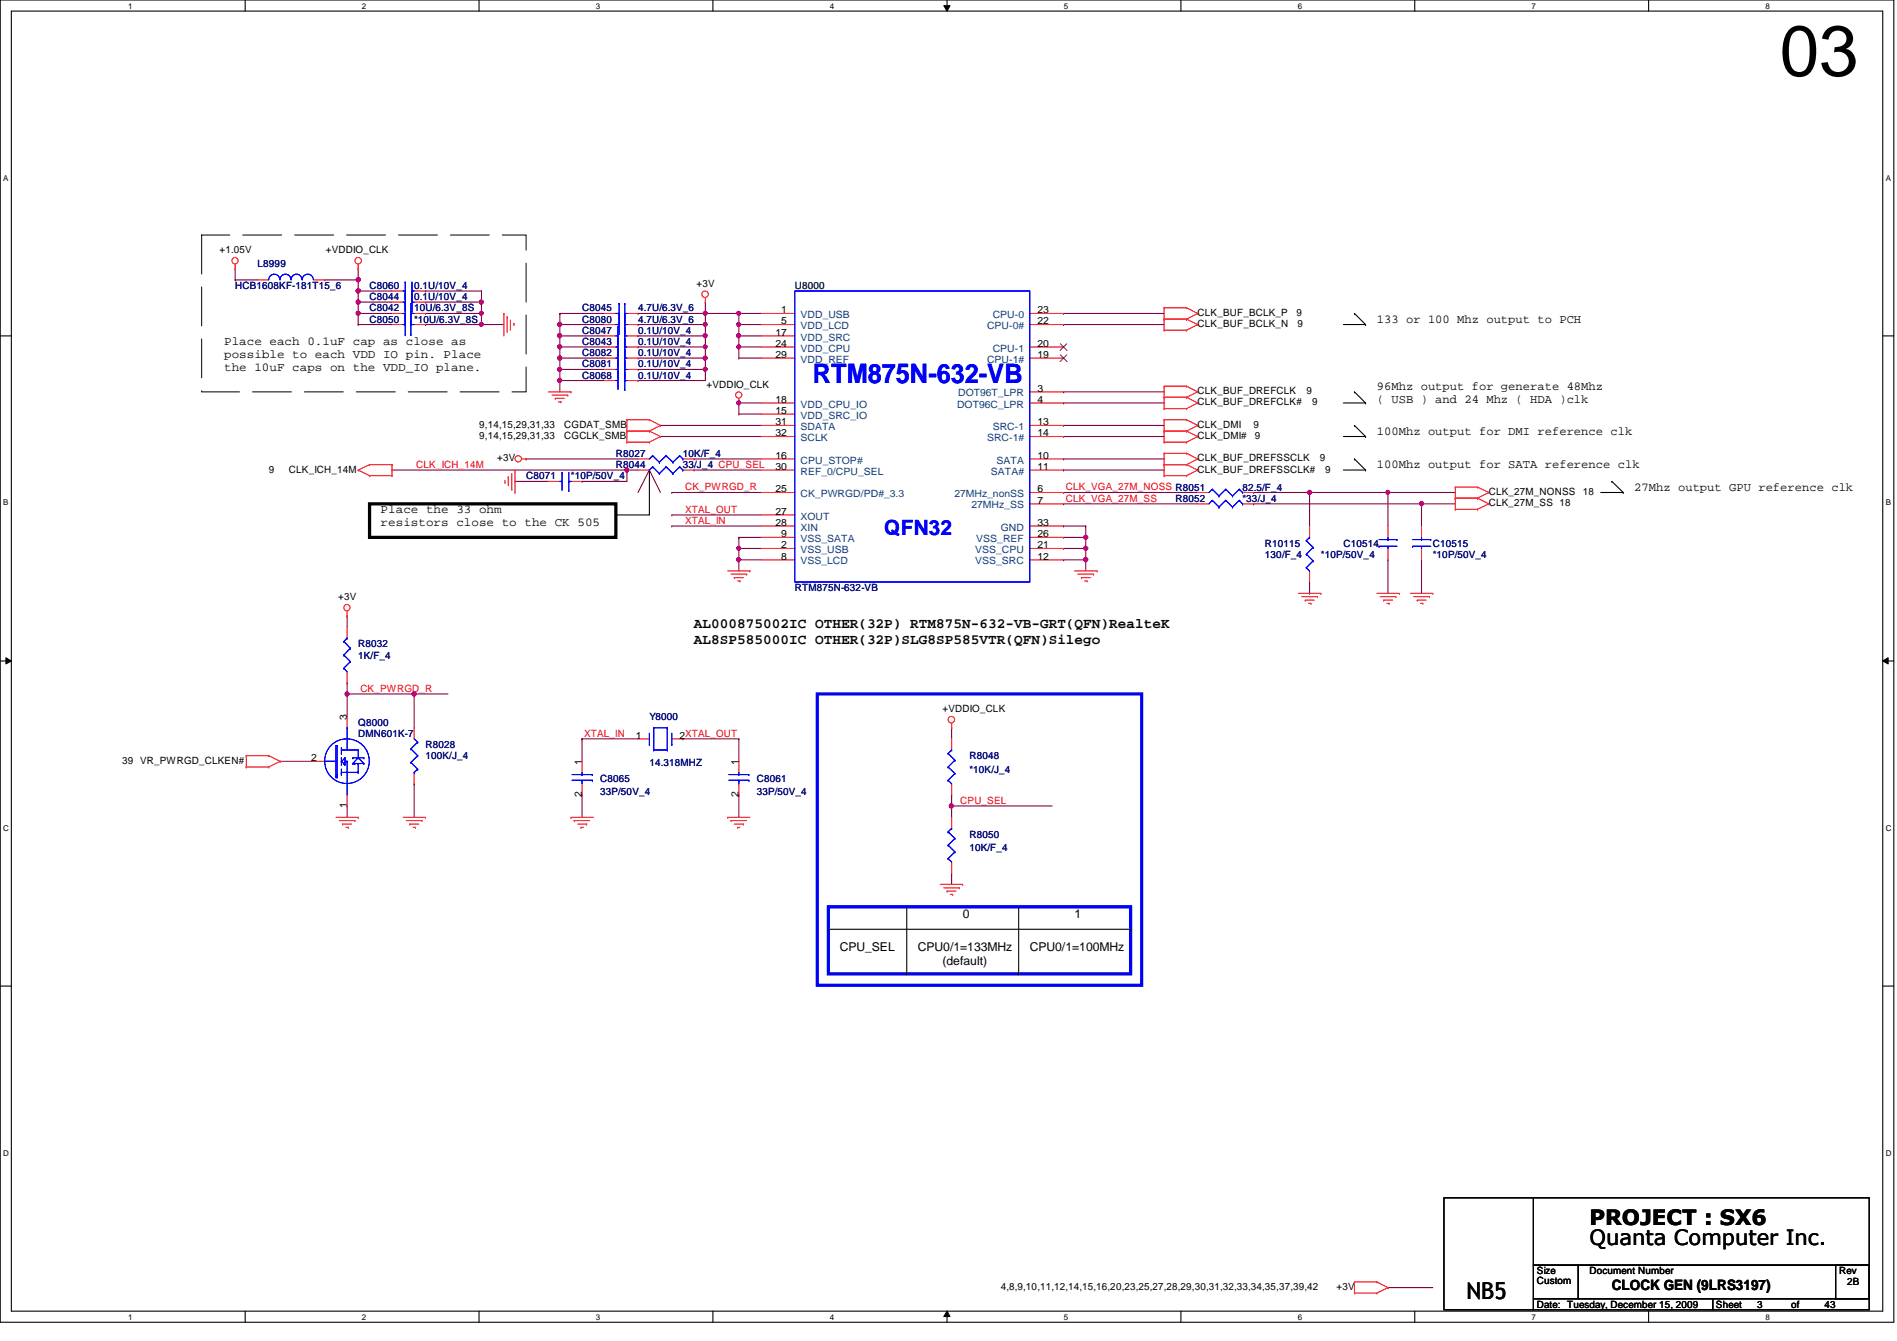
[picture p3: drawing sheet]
<svg xmlns="http://www.w3.org/2000/svg" width="297mm" height="210mm" viewBox="0 0 297 210" stroke-linecap="round" stroke-linejoin="round" font-family="sans-serif">
<path d="M0 0h296.5v207h-296.5zM1.8 1.7h293v203.5h-293z" fill="none" stroke="#000" stroke-width=".17"/>
<g fill="#fff">
<path d="M20.1 .2h.6v1.4h-.6z"/>
<path d="M20.1 205.4h.6v1.4h-.6z"/>
</g>
<path d="M38.4 0v1.7M38.4 205.2v1.8" fill="none" stroke="#000" stroke-width=".17"/>
<g fill="#fff">
<path d="M56.7 .2h.7v1.4h-.7z"/>
<path d="M56.7 205.4h.7v1.4h-.7z"/>
</g>
<path d="M75 0v1.7M75 205.2v1.8" fill="none" stroke="#000" stroke-width=".17"/>
<g fill="#fff">
<path d="M93.3 .2h.7v1.4h-.7z"/>
<path d="M93.3 205.4h.7v1.4h-.7z"/>
</g>
<path d="M111.6 0v1.7M111.6 205.2v1.8" fill="none" stroke="#000" stroke-width=".17"/>
<g fill="#fff">
<path d="M129.9 .2h.7v1.4h-.7z"/>
<path d="M129.9 205.4h.7v1.4h-.7z"/>
</g>
<path d="M148.3 0v1.7M148.3 205.2v1.8" fill="none" stroke="#000" stroke-width=".17"/>
<path d="M147.8 .9h1l-.5 .8zM148.3 205.2l.5 .9h-1z" fill="#000"/>
<path d="M147.8 .9h1l-.5 .8zM148.3 205.2l.5 .9h-1z" fill="none" stroke="#000" stroke-width=".16"/>
<g fill="#fff">
<path d="M166.6 .2h.7v1.4h-.7z"/>
<path d="M166.6 205.4h.7v1.4h-.7z"/>
</g>
<path d="M184.9 0v1.7M184.9 205.2v1.8" fill="none" stroke="#000" stroke-width=".17"/>
<g fill="#fff">
<path d="M203.2 .2h.7v1.4h-.7z"/>
<path d="M203.2 205.4h.7v1.4h-.7z"/>
</g>
<path d="M221.5 0v1.7M221.5 205.2v1.8" fill="none" stroke="#000" stroke-width=".17"/>
<g fill="#fff">
<path d="M239.8 .2h.7v1.4h-.7z"/>
<path d="M239.8 205.4h.7v1.4h-.7z"/>
</g>
<path d="M258.1 0v1.7M258.1 205.2v1.8" fill="none" stroke="#000" stroke-width=".17"/>
<g fill="#fff">
<path d="M276.4 .2h.7v1.4h-.7z"/>
<path d="M276.4 205.4h.7v1.4h-.7z"/>
<path d="M.5 27.1h.8v1.4h-.8z"/>
<path d="M295.3 27.1h.8v1.4h-.8z"/>
<path d="M.5 78h.8v1.4h-.8z"/>
<path d="M295.3 78h.8v1.4h-.8z"/>
</g>
<path d="M0 52.6h1.8M294.8 52.6h1.7" fill="none" stroke="#000" stroke-width=".17"/>
<g fill="#fff">
<path d="M.5 128.9h.9v1.4h-.9z"/>
<path d="M295.3 128.9h.9v1.4h-.9z"/>
</g>
<path d="M0 103.5h1.8M294.8 103.5h1.7" fill="none" stroke="#000" stroke-width=".17"/>
<path d="M.9 103l.9 .5-.9 .4zM294.8 103.5l.9-.5v.9z" fill="#000"/>
<path d="M.9 103l.9 .5-.9 .4zM294.8 103.5l.9-.5v.9z" fill="none" stroke="#000" stroke-width=".16"/>
<g fill="#fff">
<path d="M.5 179.7h.9v1.4h-.9z"/>
<path d="M295.3 179.7h.9v1.4h-.9z"/>
</g>
<path d="M0 154.3h1.8M294.8 154.3h1.7" fill="none" stroke="#000" stroke-width=".17"/>
<path d="M43.9 119.2h.1M43.9 119.2h5.2M64.9 108.6h.1M64.9 108.6v5.3M64.9 122.7h.1M64.9 122.7v5.2" fill="none" stroke="#800040" stroke-width=".17"/>
<circle cx="64.8" cy="108.6" r=".34" fill="#f0f"/>
<circle cx="64.8" cy="108.6" r=".34" fill="none" stroke="#f0f" stroke-width=".17"/>
<g fill="none" stroke="#800040" stroke-width=".17">
<path d="M80.6 75.4h.1M80.6 75.4h5.3M82.4 71.8h.1M82.4 71.8h17.5M98.2 73.6h.1M98.2 73.6h1.7M217.3 77.1h.1M217.3 77.1h10.6M222.6 78.9h.1M222.6 78.9h5.3M54.4 96.4h.1M54.4 96.4v1.7"/>
<path d="M54.4 108.6h.1M54.4 108.6v3.5M91.1 115.7h.1M91.1 115.7h8.8M115.7 115.7h.1M115.7 115.7v3.5M54.4 126.2h.1M54.4 126.2v1.7M115.7 124.4h.1M115.7 124.4v3.5"/>
</g>
<circle cx="98.1" cy="73.6" r=".33" fill="#f0f"/>
<circle cx="98.1" cy="73.6" r=".33" fill="none" stroke="#f0f" stroke-width=".17"/>
<path d="M115.7 50.8h.1M115.7 50.8v1.8M61.4 73.6h.1M61.4 73.6h36.8M91.1 75.4h.1M98.2 73.6h.1M98.2 73.6v1.8h-7.1" fill="none" stroke="#800040" stroke-width=".17"/>
<circle cx="115.7" cy="50.8" r=".32" fill="#f0f"/>
<circle cx="115.7" cy="50.8" r=".32" fill="none" stroke="#f0f" stroke-width=".17"/>
<path d="M99.9 52.6h.1M99.9 52.6h10.5" fill="none" stroke="#800040" stroke-width=".17"/>
<circle cx="110.4" cy="52.5" r=".33" fill="#f0f"/>
<circle cx="110.4" cy="52.5" r=".33" fill="none" stroke="#f0f" stroke-width=".17"/>
<path d="M87.7 49.1h.1M87.7 59.6h.1M87.7 59.6h7M87.7 49.1h7M99.9 59.6h.1M99.9 57.8h.1M99.9 59.6h10.5M99.9 57.8h10.5M110.4 49.1h.1M110.4 49.1v1.7" fill="none" stroke="#800040" stroke-width=".17"/>
<circle cx="87.6" cy="59.5" r=".33" fill="#f0f"/>
<circle cx="87.6" cy="59.5" r=".33" fill="none" stroke="#f0f" stroke-width=".17"/>
<path d="M87.7 50.8h.1M87.7 56h.1M87.7 50.8v1.8M87.7 56v1.8" fill="none" stroke="#800040" stroke-width=".17"/>
<circle cx="87.6" cy="56" r=".34" fill="#f0f"/>
<circle cx="87.6" cy="56" r=".34" fill="none" stroke="#f0f" stroke-width=".17"/>
<path d="M36.8 42h.1M36.8 43.8h.1M36.8 42v1.8M36.8 43.8h3.5M50.8 43.8h.1M50.8 43.8h5.3M87.7 54.3h.1M87.7 54.3h7M91.1 124.4h.1M91.1 124.4v3.5" fill="none" stroke="#800040" stroke-width=".17"/>
<circle cx="56.1" cy="43.8" r=".34" fill="#f0f"/>
<circle cx="56.1" cy="43.8" r=".34" fill="none" stroke="#f0f" stroke-width=".17"/>
<path d="M56.1 45.6h.1M56.1 45.6h5.3M75.4 45.6h.1M75.4 45.6v1.7" fill="none" stroke="#800040" stroke-width=".17"/>
<circle cx="56.1" cy="45.5" r=".33" fill="#f0f"/>
<circle cx="56.1" cy="45.5" r=".33" fill="none" stroke="#f0f" stroke-width=".17"/>
<path d="M75.4 49.1h.1M75.4 49.1v1.7" fill="none" stroke="#800040" stroke-width=".17"/>
<circle cx="75.4" cy="49" r=".32" fill="#f0f"/>
<circle cx="75.4" cy="49" r=".32" fill="none" stroke="#f0f" stroke-width=".17"/>
<path d="M56.1 47.3h.1M56.1 47.3v1.8" fill="none" stroke="#800040" stroke-width=".17"/>
<circle cx="56.1" cy="47.3" r=".34" fill="#f0f"/>
<circle cx="56.1" cy="47.3" r=".34" fill="none" stroke="#f0f" stroke-width=".17"/>
<path d="M101.7 73.6h.1M101.7 73.6l-1.8 3.5M101.7 73.6l1.7 3.5M149 113.9h.1M149 113.9v1.8M149 124.4h.1M149 136.7h.1M149 126.2h.1M149 124.4v1.8M149 136.7v1.7M149 126.2h15.8" fill="none" stroke="#800040" stroke-width=".17"/>
<circle cx="149" cy="126.1" r=".34" fill="#f0f"/>
<circle cx="149" cy="126.1" r=".34" fill="none" stroke="#f0f" stroke-width=".17"/>
<path d="M217.3 77.1h.1M217.3 77.1v5.2M217.3 201.5h.1M217.3 201.5h7.1" fill="none" stroke="#800040" stroke-width=".17"/>
<circle cx="217.3" cy="77.1" r=".32" fill="#f0f"/>
<circle cx="217.3" cy="77.1" r=".32" fill="none" stroke="#f0f" stroke-width=".17"/>
<path d="M205.1 77.1h.1M205.1 77.1h12.2M222.6 78.9h.1M222.6 78.9v3.4" fill="none" stroke="#800040" stroke-width=".17"/>
<circle cx="222.6" cy="78.8" r=".34" fill="#f0f"/>
<circle cx="222.6" cy="78.8" r=".34" fill="none" stroke="#f0f" stroke-width=".17"/>
<path d="M196.3 78.9h.1M196.3 78.9h26.3M205.1 77.1h.1M205.1 77.1v5.2M217.3 87.6h.1M217.3 87.6v5.3M222.6 87.6h.1M222.6 87.6v5.3" fill="none" stroke="#800040" stroke-width=".17"/>
<circle cx="205.1" cy="77.1" r=".33" fill="#f0f"/>
<circle cx="205.1" cy="77.1" r=".33" fill="none" stroke="#f0f" stroke-width=".17"/>
<g fill="none" stroke="#800040" stroke-width=".17">
<path d="M66.6 49.1h.1M66.6 49.1h8.8M103.4 68.3h.1M103.4 68.3h15.8M108.7 71.8h.1M108.7 71.8h10.5M115.7 63.1h.1M115.7 64.8h.1M115.7 63.1h3.5M115.7 64.8h3.5M166.5 71.8h.1M166.5 78.9h.1"/>
<path d="M166.5 66.6h.1M166.5 71.8h15.8M166.5 78.9h21M166.5 66.6h15.8M196.3 77.1h.1M196.3 77.1h8.8M115.7 87.6h.1M115.7 87.6h3.5M115.7 87.6v1.8M166.5 84.1h.1M166.5 84.1h3.5M205.1 92.9h.1"/>
<path d="M205.1 91.1v1.8"/>
</g>
<circle cx="115.7" cy="87.6" r=".33" fill="#f0f"/>
<circle cx="115.7" cy="87.6" r=".33" fill="none" stroke="#f0f" stroke-width=".17"/>
<path d="M75.4 50.8h.1M75.4 50.8h3.5" fill="none" stroke="#800040" stroke-width=".17"/>
<circle cx="75.4" cy="50.8" r=".32" fill="#f0f"/>
<circle cx="75.4" cy="50.8" r=".32" fill="none" stroke="#f0f" stroke-width=".17"/>
<path d="M99.9 49.1h.1M99.9 49.1h10.5M110.4 52.6h.1M110.4 52.6v1.7M115.7 63.1h.1M115.7 63.1v1.7M166.5 73.6h.1M166.5 73.6h15.8M105.2 80.6h.1M105.2 80.6h14" fill="none" stroke="#800040" stroke-width=".17"/>
<circle cx="115.7" cy="63.1" r=".32" fill="#f0f"/>
<circle cx="115.7" cy="63.1" r=".32" fill="none" stroke="#f0f" stroke-width=".17"/>
<path d="M66.6 50.8h.1M66.6 50.8h8.8M87.7 50.8h.1M87.7 50.8h7M105.2 77.1h.1M105.2 77.1h14" fill="none" stroke="#800040" stroke-width=".17"/>
<circle cx="87.6" cy="50.8" r=".33" fill="#f0f"/>
<circle cx="87.6" cy="50.8" r=".33" fill="none" stroke="#f0f" stroke-width=".17"/>
<path d="M115.7 85.9h.1M115.7 85.9v1.7M54.4 106.9h.1M54.4 106.9v1.7M91.1 115.7h.1M91.1 115.7v3.5" fill="none" stroke="#800040" stroke-width=".17"/>
<circle cx="115.7" cy="85.8" r=".32" fill="#f0f"/>
<circle cx="115.7" cy="85.8" r=".32" fill="none" stroke="#f0f" stroke-width=".17"/>
<path d="M115.7 54.3h.1M115.7 54.3h3.5" fill="none" stroke="#800040" stroke-width=".17"/>
<circle cx="115.7" cy="54.3" r=".32" fill="#f0f"/>
<circle cx="115.7" cy="54.3" r=".32" fill="none" stroke="#f0f" stroke-width=".17"/>
<path d="M66.6 45.6h.1M66.6 45.6h8.8M87.7 52.6h.1M87.7 52.6h7M115.7 52.6h.1M115.7 52.6v1.7" fill="none" stroke="#800040" stroke-width=".17"/>
<circle cx="115.7" cy="52.5" r=".33" fill="#f0f"/>
<circle cx="115.7" cy="52.5" r=".33" fill="none" stroke="#f0f" stroke-width=".17"/>
<g fill="none" stroke="#800040" stroke-width=".17">
<path d="M56.1 42h.1M56.1 42v1.8M87.7 57.8h.1M87.7 57.8h7M110.4 54.3h.1M110.4 54.3v1.7M115.7 56h.1M115.7 54.3h.1M115.7 56h3.5M115.7 54.3v1.7M166.5 49.1h.1M166.5 50.8h.1"/>
<path d="M166.5 49.1h15.8M166.5 50.8h15.8M166.5 61.3h.1M166.5 61.3h15.8M166.5 87.6h.1M166.5 87.6h3.5M170 82.3h.1M170 82.3v1.8"/>
</g>
<circle cx="110.4" cy="54.3" r=".32" fill="#f0f"/>
<circle cx="110.4" cy="54.3" r=".32" fill="none" stroke="#f0f" stroke-width=".17"/>
<path d="M56.1 47.3h.1M56.1 49.1h.1M56.1 47.3h5.3M56.1 49.1v1.7M56.1 49.1h5.3M115.7 50.8h.1M115.7 50.8h3.5" fill="none" stroke="#800040" stroke-width=".17"/>
<circle cx="56.1" cy="49" r=".33" fill="#f0f"/>
<circle cx="56.1" cy="49" r=".33" fill="none" stroke="#f0f" stroke-width=".17"/>
<path d="M87.7 52.6h.1M87.7 52.6v1.7M115.7 84.1h.1M115.7 84.1v1.8" fill="none" stroke="#800040" stroke-width=".17"/>
<circle cx="87.6" cy="52.5" r=".34" fill="#f0f"/>
<circle cx="87.6" cy="52.5" r=".34" fill="none" stroke="#f0f" stroke-width=".17"/>
<path d="M87.7 56h.1M87.7 54.3h.1M87.7 56h7M87.7 54.3v1.7M166.5 77.1h.1M166.5 68.3h.1M166.5 77.1h21M166.5 68.3h15.8" fill="none" stroke="#800040" stroke-width=".17"/>
<circle cx="87.6" cy="54.3" r=".33" fill="#f0f"/>
<circle cx="87.6" cy="54.3" r=".33" fill="none" stroke="#f0f" stroke-width=".17"/>
<path d="M110.4 56h.1M110.4 56v1.8M115.7 49.1h.1M115.7 49.1h3.5M103.4 66.6h.1M103.4 66.6h15.8M108.7 73.6h.1M108.7 73.6h10.5M166.5 85.9h.1M166.5 85.9h3.5" fill="none" stroke="#800040" stroke-width=".17"/>
<circle cx="110.4" cy="56" r=".33" fill="#f0f"/>
<circle cx="110.4" cy="56" r=".33" fill="none" stroke="#f0f" stroke-width=".17"/>
<path d="M66.6 47.3h.1M66.6 47.3h8.8M99.9 54.3h.1M99.9 54.3h10.5M110.4 47.3h.1M110.4 47.3v1.8" fill="none" stroke="#800040" stroke-width=".17"/>
<circle cx="110.4" cy="49" r=".32" fill="#f0f"/>
<circle cx="110.4" cy="49" r=".32" fill="none" stroke="#f0f" stroke-width=".17"/>
<path d="M56.1 45.6h.1M56.1 45.6v1.7M106.9 115.7h.1M106.9 115.7h8.8" fill="none" stroke="#800040" stroke-width=".17"/>
<circle cx="56.1" cy="45.5" r=".33" fill="#f0f"/>
<circle cx="56.1" cy="45.5" r=".33" fill="none" stroke="#f0f" stroke-width=".17"/>
<path d="M105.2 82.3h.1M105.2 82.3h14M115.7 85.9h.1M115.7 85.9h3.5M170 85.9h.1M170 85.9v1.7" fill="none" stroke="#800040" stroke-width=".17"/>
<circle cx="170" cy="85.8" r=".33" fill="#f0f"/>
<circle cx="170" cy="85.8" r=".33" fill="none" stroke="#f0f" stroke-width=".17"/>
<path d="M87.7 49.1h.1M87.7 49.1v1.7M99.9 50.8h.1M99.9 50.8h10.5M110.4 49.1h.1M110.4 50.8h.1M110.4 49.1h5.3M110.4 50.8v1.8" fill="none" stroke="#800040" stroke-width=".17"/>
<circle cx="110.4" cy="50.8" r=".32" fill="#f0f"/>
<circle cx="110.4" cy="50.8" r=".32" fill="none" stroke="#f0f" stroke-width=".17"/>
<g fill="none" stroke="#800040" stroke-width=".17">
<path d="M56.1 50.8h.1M56.1 50.8h5.3M99.9 56h.1M99.9 56h10.5M166.5 63.1h.1M166.5 63.1h15.8M166.5 82.3h.1M166.5 82.3h3.5M170 87.6h.1M170 87.6v1.8M64.9 108.6h.1M64.9 108.6h5.2"/>
<path d="M149 126.2h.1M149 126.2v1.7"/>
</g>
<circle cx="170" cy="87.6" r=".34" fill="#f0f"/>
<circle cx="170" cy="87.6" r=".34" fill="none" stroke="#f0f" stroke-width=".17"/>
<path d="M54.4 108.6h.1M54.4 108.6h10.5" fill="none" stroke="#800040" stroke-width=".17"/>
<circle cx="54.3" cy="108.6" r=".33" fill="#f0f"/>
<circle cx="54.3" cy="108.6" r=".33" fill="none" stroke="#f0f" stroke-width=".17"/>
<path d="M115.7 49.1h.1M115.7 49.1v1.7" fill="none" stroke="#800040" stroke-width=".17"/>
<circle cx="115.7" cy="49" r=".32" fill="#f0f"/>
<circle cx="115.7" cy="49" r=".32" fill="none" stroke="#f0f" stroke-width=".17"/>
<path d="M87.7 57.8h.1M87.7 57.8v1.8" fill="none" stroke="#800040" stroke-width=".17"/>
<circle cx="87.6" cy="57.8" r=".33" fill="#f0f"/>
<circle cx="87.6" cy="57.8" r=".33" fill="none" stroke="#f0f" stroke-width=".17"/>
<path d="M75.4 47.3h.1M75.4 47.3v1.8" fill="none" stroke="#800040" stroke-width=".17"/>
<circle cx="75.4" cy="47.3" r=".33" fill="#f0f"/>
<circle cx="75.4" cy="47.3" r=".33" fill="none" stroke="#f0f" stroke-width=".17"/>
<path d="M87.7 59.6h.1M87.7 59.6v1.7M110.4 57.8h.1M110.4 57.8v1.8" fill="none" stroke="#800040" stroke-width=".17"/>
<circle cx="110.4" cy="57.8" r=".32" fill="#f0f"/>
<circle cx="110.4" cy="57.8" r=".32" fill="none" stroke="#f0f" stroke-width=".17"/>
<path d="M170 84.1h.1M170 84.1v1.8" fill="none" stroke="#800040" stroke-width=".17"/>
<circle cx="170" cy="84.1" r=".33" fill="#f0f"/>
<circle cx="170" cy="84.1" r=".33" fill="none" stroke="#f0f" stroke-width=".17"/>
<path d="M56.1 43.8h.1M56.1 43.8v1.8M115.7 52.6h.1M115.7 52.6h3.5M115.7 84.1h.1M115.7 84.1h3.5" fill="none" stroke="#800040" stroke-width=".17"/>
<g fill="none" stroke="#f00" stroke-width=".17">
<path d="M36.8 42h.1M36.8 41.4v.6M40.3 43.8h1.8M49.1 43.8h1.7M56.1 42h.1M56.1 41.4v.6M61.4 49.1h1.7M61.4 50.8h1.7M61.4 47.3h1.7M61.4 45.6h1.7M64.9 49.1h1.7M64.9 50.8h1.7"/>
<path d="M64.9 47.3h1.7M64.9 45.6h1.7M78.9 49.1h.1M78.9 49.1v3.5M79.4 49.6h.1M79.4 49.6v2.4M79.9 51.5h.1M79.9 50.1v1.4M80.5 50.6h.1M80.5 50.6v.4M94.7 49.1h1.7M94.7 59.6h1.7"/>
<path d="M94.7 54.3h1.7M94.7 50.8h1.7M94.7 52.6h1.7M94.7 56h1.7M94.7 57.8h1.7M98.2 49.1h1.7M98.2 59.6h1.7M98.2 54.3h1.7M98.2 50.8h1.7M98.2 52.6h1.7M98.2 56h1.7M98.2 57.8h1.7"/>
<path d="M110.4 47.3h.1M110.4 46.6v.7M119.2 49.1h5.3M119.2 54.3h5.3M119.2 50.8h5.3M119.2 52.6h5.3M119.2 56h5.3M161.2 49.1h5.3M161.2 54.3h5.3M161.2 50.8h5.3M161.2 56h5.3M182.3 50h.1"/>
<path d="M182.3 48.2h.1M182.3 51.7h.1M182.3 48.2h3.5M182.3 50h3.5M182.3 48.2v3.5M182.3 51.7h3.5M185.8 48.2h.1M185.8 50h.1M185.8 51.7h.1M185.8 48.2l1.7 .9M185.8 50l1.7 .8M187.5 49.1h.1"/>
<path d="M187.5 50.8h.1M187.5 49.1l-1.7 .9M187.5 50.8l-1.7 .9M56.1 73.6h.1M56.1 73.6l1.8 .9M57.9 72.7h.1M57.9 74.5h.1M57.9 72.7h3.5M57.9 74.5h3.5M57.9 72.7l-1.8 .9M61.4 74.5h.1M61.4 72.7h.1"/>
<path d="M61.4 72.7v1.8M79.1 75.5h.1M79.1 75.2v.3M79.6 74.6h.1M79.6 74.6v1.4M80.1 76.6h.1M80.1 74.1v2.5M80.6 77.1h.1M80.6 73.6v3.5M81.7 71.8h.7M82.4 71.8h.1M85.9 61.3h3.5"/>
<path d="M85.9 75.4h1.8M86.4 61.8h2.5M86.9 62.4h.1M86.9 62.4h1.4M87.5 62.9h.3M87.8 62.9h.1M88.9 61.8h.1M89.4 61.3h.1M89.4 75.4h1.7M98.2 69.2h.1M98.2 67.5h.1M98.2 65.7h.1"/>
<path d="M98.2 65.7h3.5M98.2 67.5h3.5M98.2 69.2h3.5M98.2 65.7v3.5M99.9 71.8h1.8M99.9 73.6h1.8M101.7 67.5h.1M101.7 69.2h.1M101.7 65.7h.1M101.7 67.5l1.7 .8M101.7 65.7l1.7 .9M103.4 68.3h.1"/>
<path d="M103.4 66.6h.1M103.4 68.3l-1.7 .9M103.4 66.6l-1.7 .9M106.9 71.8h1.8M106.9 73.6h1.8M115.7 63.1h.1M115.7 62.4v.7M119.2 71.8h5.3M119.2 63.1h5.3M119.2 64.8h5.3M119.2 66.6h5.3M119.2 68.3h5.3"/>
<path d="M119.2 73.6h5.3M119.2 77.1h5.3M161.2 71.8h5.3M161.2 61.3h5.3M161.2 63.1h5.3M161.2 78.9h5.3M161.2 66.6h5.3M161.2 68.3h5.3M161.2 73.6h5.3M161.2 77.1h5.3M182.3 67.5h.1M182.3 65.7h.1"/>
<path d="M182.3 69.2h.1M182.3 62.2h.1M182.3 60.5h.1M182.3 64h.1M182.3 72.7h.1M182.3 71h.1M182.3 74.5h.1M182.3 60.5v3.5M182.3 65.7v3.5M182.3 71v3.5M182.3 65.7h3.5M182.3 67.5h3.5"/>
<path d="M182.3 69.2h3.5M182.3 60.5h3.5M182.3 62.2h3.5M182.3 64h3.5M182.3 71h3.5M182.3 72.7h3.5M182.3 74.5h3.5M185.8 65.7h.1M185.8 67.5h.1M185.8 69.2h.1M185.8 60.5h.1M185.8 62.2h.1"/>
<path d="M185.8 64h.1M185.8 71h.1M185.8 72.7h.1M185.8 74.5h.1M185.8 65.7l1.7 .9M185.8 67.5l1.7 .8M185.8 60.5l1.7 .8M185.8 62.2l1.7 .9M185.8 71l1.7 .8M185.8 72.7l1.7 .9M187.5 66.6h.1M187.5 68.3h.1"/>
<path d="M187.5 61.3h.1M187.5 63.1h.1M187.5 71.8h.1M187.5 73.6h.1M187.5 66.6l-1.7 .9M187.5 68.3l-1.7 .9M187.5 61.3l-1.7 .9M187.5 63.1l-1.7 .9M187.5 71.8l-1.7 .9M187.5 73.6l-1.7 .9M187.5 78.9h1.8M187.5 77.1h1.8"/>
<path d="M194.6 78.9h1.7M194.6 77.1h1.7M227.9 78h.1M227.9 76.2h.1M227.9 79.7h.1M227.9 76.2h3.4M227.9 78h3.4M227.9 76.2v3.5M227.9 79.7h3.4M231.3 76.2h.1M231.3 78h.1M231.3 79.7h.1"/>
<path d="M231.3 76.2l1.8 .9M231.3 78l1.8 .9M233.1 77.1h.1M233.1 78.9h.1M233.1 77.1l-1.8 .9M233.1 78.9l-1.8 .8M54.4 96.4h.1M54.4 95.7v.7M54.4 98.1v1.8M114 89.4h3.4M114.5 89.9h2.4M115 90.4h.1"/>
<path d="M115 90.4h1.4M115.5 90.9h.4M115.9 90.9h.1M116.9 89.9h.1M117.4 89.4h.1M119.2 85.9h5.3M119.2 87.6h5.3M119.2 84.1h5.3M119.2 80.6h5.3M119.2 82.3h5.3M161.2 85.9h5.3M161.2 87.6h5.3"/>
<path d="M161.2 84.1h5.3M161.2 82.3h5.3M168.3 89.4h3.5M168.8 89.9h2.4M169.3 90.4h.1M169.3 90.4h1.4M169.8 90.9h.4M170.2 90.9h.1M171.2 89.9h.1M171.8 89.4h.1M203.3 92.9h3.5M203.8 93.4h2.5"/>
<path d="M204.4 93.9h.1M204.4 93.9h1.4M204.9 94.4h.4M205.1 82.3v1.8M205.1 89.4v1.7M205.3 94.4h.1M206.3 93.4h.1M206.8 92.9h.1M215.6 92.9h3.5M216.1 93.4h2.5M216.7 93.9h.1M216.7 93.9h1.4"/>
<path d="M217.2 94.4h.3M217.3 82.3v1.8M217.3 85.9v1.7M217.5 94.4h.1M218.6 93.4h.1M219.1 92.9h.1M220.8 92.9h3.6M221.4 93.4h2.4M221.9 93.9h.1M221.9 93.9h1.4M222.4 94.4h.4M222.6 82.3v1.8"/>
<path d="M222.6 85.9v1.7M222.8 94.4h.1M223.8 93.4h.1M224.4 92.9h.1M38.6 118.3h.1M38.6 118.3h3.5M38.6 118.3v1.8M42.1 118.3h.1M42.1 118.3l1.8 .9M43.9 119.2h.1M43.9 119.2l-1.8 .9M49.1 119.2h1.7"/>
<path d="M54.4 105.2v1.7M54.4 112.1v1.8M64.9 113.9v1.8M91.1 119.2v1.7M99.9 115.7h1.8M105.2 115.7h1.7M115.7 119.2v1.7M149 113.9h.1M149 113.2v.7M149 115.7v1.7M38.6 120.1h.1M38.6 120.1h3.5"/>
<path d="M42.1 120.1h.1M52.6 127.9h3.5M53.1 128.4h2.5M53.6 129h.1M53.6 129h1.5M54.2 129.5h.3M54.4 124.4v1.8M54.5 129.5h.1M55.6 128.4h.1M56.1 127.9h.1M63.1 127.9h3.5M63.6 128.4h2.5"/>
<path d="M64.2 129h.1M64.2 129h1.4M64.7 129.5h.4M64.9 120.9v1.8M65.1 129.5h.1M66.1 128.4h.1M66.6 127.9h.1M89.4 127.9h.1M89.4 127.9h3.5M89.9 128.4h.1M89.9 128.4h2.5M90.5 129h1.4"/>
<path d="M91 129.5h.1M91 129.5h.4M91.1 122.7v1.7M91.9 129h.1M114 127.9h.1M114 127.9h3.4M114.5 128.4h.1M114.5 128.4h2.4M115 129h1.4M115.5 129.5h.1M115.5 129.5h.4M115.7 122.7v1.7"/>
<path d="M116.4 129h.1M147.2 138.4h3.5M147.8 139h2.4M148.3 139.5h.1M148.3 139.5h1.4M148.8 140h.4M149 122.7v1.7M149 127.9v1.8M149 134.9v1.8M149.2 140h.1M150.2 139h.1M150.7 138.4h.1"/>
<path d="M212.1 202.4h.1M212.1 200.7h.1M212.1 202.4h3.5M212.1 200.7v1.7M212.1 200.7h3.5M215.6 202.4h.1M215.6 200.7h.1M215.6 200.7l1.7 .8M217.3 201.5h.1M217.3 201.5l-1.7 .9"/>
<circle cx="36.8" cy="40.8" r=".5"/>
<circle cx="56.1" cy="40.8" r=".51"/>
<circle cx="110.4" cy="46.1" r=".51"/>
<circle cx="81.2" cy="71.8" r=".5"/>
<circle cx="115.7" cy="61.8" r=".49"/>
<circle cx="54.3" cy="95.1" r=".5"/>
<circle cx="149" cy="112.6" r=".51"/>
</g>
<g fill="none" stroke="#000" stroke-width=".17">
<path d="M210.4 50.8h3.4M212.1 49.1h.1M212.1 49.1l1.7 1.7M213.8 50.8h.1M101.7 73.6h.1M101.7 73.6v7h-5.3M210.4 63.1h3.4M210.4 68.3h3.4M210.4 73.6h3.4M212.1 61.3h.1M212.1 66.6h.1M212.1 71.8h.1"/>
<path d="M212.1 61.3l1.7 1.8M212.1 66.6l1.7 1.7M212.1 71.8l1.7 1.8M213.8 63.1h.1M213.8 68.3h.1M213.8 73.6h.1M250.7 77.1h3.5M252.4 75.4h.1M252.4 75.4l1.8 1.7M254.2 77.1h.1M96.4 80.6h.1M129.7 145.5h47.3"/>
<path d="M142 152.4h.1M142 141.9v10.5M159.5 152.4h.1M159.5 141.9v10.5M177 145.5h.1M226.1 187.5h14v17.5h-14zM240.1 187.5h52.6v10.5h-52.6zM240.1 198h7v5.3h-7zM247.1 198h45.6v5.3h-45.6zM287.4 198h5.3v5.3h-5.3zM240.1 203.3h28.1v1.7h-28.1zM268.2 203.3h24.5v1.7h-24.5z"/>
</g>
<path d="M57.9 78.9h38.5v5.2h-38.5z" fill="none" stroke="#000" stroke-width=".51"/>
<path d="M31.6 36.8h50.8v24.5h-50.8z" fill="none" stroke="#000" stroke-width=".16" stroke-dasharray="6.1 2"/>
<path d="M128 108.6h50.8v45.6h-50.8zM129.7 141.9h47.3v10.5h-47.3z" fill="none" stroke="#00f" stroke-width=".51"/>
<g fill="none" stroke="#00f" stroke-width=".17">
<path d="M43.8 43.8a.87 .87 0 0 0-.9-.9 .87 .87 0 0 0-.8 .9M45.5 43.8a.85 .85 0 0 0-.8-.9 .85 .85 0 0 0-.8 .9M47.3 43.8a.85 .85 0 0 0-.9-.9 .85 .85 0 0 0-.8 .9M49.1 43.8a.87 .87 0 0 0-.9-.9 .87 .87 0 0 0-.9 .9M63.1 49.1h.4M63.1 47.3h.4M63.1 45.6h.4M63.1 50.8h.4M63.5 47.3h.1M63.5 45.9h.1M63.5 45.6h.1M63.5 44.2h.1"/>
<path d="M63.5 50.8h.1M63.5 52.4h.1M63.5 49.1h.1M63.5 50.6h.1M63.5 44.2v8.2M64.3 52.4h.1M64.3 50.8h.1M64.3 50.6h.1M64.3 49.1h.1M64.3 49.1h.6M64.3 50.8h.6M64.3 47.5v4.9"/>
<path d="M64.5 48.7h.1M64.5 47.3h.1M64.5 46.9h.1M64.5 45.6h.1M64.5 47.3h.4M64.5 44.2v4.5M64.5 45.6h.4M96.4 49.1h.5M96.4 59.6h.4M96.4 54.3h.4M96.4 57.8h.4M96.4 52.6h.4"/>
<path d="M96.4 56h.4M96.4 50.8h.5M96.8 58.2h.1M96.8 59.6h.1M96.8 52.9h.1M96.8 54.3h.1M96.8 56.4h.1M96.8 57.8h.1M96.8 51.1h.1M96.8 52.6h.1M96.8 54.7h.1M96.8 56h.1"/>
<path d="M96.8 51.1v9.9M96.9 47.5h.1M96.9 49.1h.1M96.9 49.2h.1M96.9 50.8h.1M96.9 47.5v4.9M97.8 49.1h.1M97.8 47.5h.1M97.8 59.6h.1M97.8 54.3h.1M97.8 55.7h.1M97.8 57.8h.1"/>
<path d="M97.8 59.2h.1M97.8 52.6h.1M97.8 54h.1M97.8 56h.1M97.8 57.5h.1M97.8 50.8h.1M97.8 49.2h.1M97.8 49.1h.4M97.8 47.5v13.5M97.8 59.6h.4M97.8 54.3h.4M97.8 57.8h.4"/>
<path d="M97.8 52.6h.4M97.8 56h.4M97.8 50.8h.4M124.5 45.6h36.7v45.5h-36.7zM87.7 75.4h.3M88 75.4h.1M88 74h.1M88 74v2.8M89.1 76.8h.1M89.1 75.4h.1M89.1 75.4h.3M89.1 74v2.8"/>
<path d="M97.8 61h.1M102.2 71.3h.1M102.2 73.1h.1M102.2 71.3l-.5 .5M102.2 71.3l1 1M102.2 73.1l-.5 .5M102.2 73.1l1 1M103.2 72.3h.1M103.2 74.1h.1M104.3 71.3h.1M104.3 73.1h.1M104.3 71.3l-1.1 1"/>
<path d="M104.3 71.3l1.1 1M104.3 73.1l-1.1 1M104.3 73.1l1.1 1M105.4 72.3h.1M105.4 74.1h.1M106.4 71.3h.1M106.4 73.1h.1M106.4 71.3l-1 1M106.4 71.3l.5 .5M106.4 73.1l-1 1M106.4 73.1l.5 .5M106.9 71.8h.1"/>
<path d="M106.9 73.6h.1M189.8 78.3h.1M189.8 76.6h.1M189.8 76.6l-.5 .5M189.8 78.3l-.5 .6M189.8 78.3l1.1 1.1M189.8 76.6l1.1 1M190.9 79.4h.1M190.9 77.6h.1M191.9 78.3h.1M191.9 76.6h.1M191.9 78.3l-1 1.1"/>
<path d="M191.9 78.3l1.1 1.1M191.9 76.6l-1 1M191.9 76.6l1.1 1M193 79.4h.1M193 77.6h.1M194.1 78.3h.1M194.1 76.6h.1M194.1 78.3l-1.1 1.1M194.1 78.3l.5 .6M194.1 76.6l-1.1 1M194.1 76.6l.5 .5M194.6 78.9h.1"/>
<path d="M194.6 77.1h.1M54.4 99.9h.1M54.4 99.9l-.6 .5M204.6 88.9h.1M204.6 86.7h.1M204.6 84.6h.1M204.6 88.9l.5 .5M204.6 86.7l1 1.1M204.6 84.6l1 1.1M205.1 84.1h.1M205.1 84.1l-.5 .5M205.6 87.8h.1"/>
<path d="M205.6 85.7h.1M205.6 87.8l-1 1.1M205.6 85.7l-1 1M215.9 85.5h.1M215.9 84.5h2.8M215.9 85.5h2.8M217.3 85.5h.1M217.3 84.5h.1M217.3 84.1v.4M217.3 85.5v.4M218.7 84.5h.1M221.2 85.5h.1"/>
<path d="M221.2 84.5h2.8M221.2 85.5h2.8M222.6 85.5h.1M222.6 84.5h.1M222.6 84.1v.4M222.6 85.5v.4M224 84.5h.1M50.8 119.2h1.8M52.6 119.2h.1M52.8 116.7h.1M52.8 116.7h-.2v4.9M52.8 116.7v4.9"/>
<path d="M53.5 117.4h.1M53.5 119.2h.1M53.5 118.6h.1M53.5 119.7h.1M53.5 117.1h.1M53.5 117.8h.1M53.5 117.9h.1M53.5 117.4h2.6M53.5 119.2l.3 .3M53.5 117.1v.8M53.5 118.6v1.1M53.8 104.6h.1"/>
<path d="M53.8 102.5h.1M53.8 100.4h.1M53.8 119.5h.1M53.8 104.6l.6 .6M53.8 102.5l1.1 1M53.8 100.4l1.1 1.1M53.8 119.5l.2 .2M54 119.7h.1M54 118.6h.1M54 119.2h.1M54 119.2h.4M54 118.6l-.5 .6"/>
<path d="M54 118.6v1.1M54.4 119.2h.1M54.4 113.9h.1M54.4 113.9v3.5M54.4 119.2v5.2M54.9 103.5h.1M54.9 101.5h.1M54.9 103.5l-1.1 1.1M54.9 101.5l-1.1 1M55.2 119.5h.1M55.2 118.6h.1M55.2 119.5h1.8"/>
<path d="M55.2 118.6h1.8M55.4 119.5h.1M55.6 119.5h.1M56.1 119.5h.1M56.1 117.4h.1M56.1 118.6h.1M56.1 117.4v1.2M56.1 119.5v1.4M56.1 118.6l.9 .9M56.1 118.6l-.9 .9M57 119.5h.1M57 118.6h.1"/>
<path d="M64.3 117.2h.1M64.3 119.3h.1M64.3 117.2l1.1 1.1M64.3 119.3l1.1 1.1M64.9 115.7l.5 .5M65.4 116.2h.1M65.4 118.3h.1M65.4 116.2l-1.1 1M65.4 118.3l-1.1 1M101.7 116.5h.1M101.7 114.8v1.7M102.4 117.4h.1"/>
<path d="M102.4 113.9h.1M102.4 117.4h2.1M102.4 113.9v3.5M102.4 113.9h2.1M104.5 117.4h.1M104.5 113.9h.1M104.5 113.9v3.5M105.2 116.5h.1M105.2 114.8v1.7M148.5 117.9h.1M148.5 117.9l1 1.1M149 117.4h.1"/>
<path d="M149 117.4l-.5 .5M149.5 119h.1M149.5 119l-1 1.1M52.6 121.5h.1M52.6 121.6h.1M52.6 121.6h.2M52.8 121.2h.1M52.8 121.6h.1M53.5 120.4h.1M53.5 121.1h.1M53.5 120.9h.1M53.5 121.2h.1"/>
<path d="M53.5 120.4v.8M53.5 120.9h2.6M56.1 120.9h.1M64.9 120.9h.1M65.4 120.4h.1M65.4 120.4l-.5 .5M89.6 122.1h3.1M89.6 121.2h3.1M91.1 121.2h.1M91.1 122.1h.1M91.1 120.9v.3M91.1 122.1v.6"/>
<path d="M92.7 122.1h.1M92.7 121.2h.1M114.1 122.1h3.2M114.1 121.2h3.2M115.7 121.2h.1M115.7 122.1h.1M115.7 120.9v.3M115.7 122.1v.6M117.3 122.1h.1M117.3 121.2h.1M148.5 122.1h.1M148.5 120.1h.1"/>
<path d="M148.5 134.4h.1M148.5 132.3h.1M148.5 130.2h.1M148.5 122.1l.5 .6M148.5 120.1l1 1M148.5 134.4l.5 .5M148.5 132.3l1 1M148.5 130.2l1 1M149 129.7h.1M149 129.7l-.5 .5M149.5 121.1h.1M149.5 133.3h.1"/>
<path d="M149.5 131.2h.1M149.5 121.1l-1 1M149.5 133.3l-1 1.1M149.5 131.2l-1 1.1"/>
<circle cx="54.3" cy="119.1" r="3.5"/>
</g>
<path d="M166 53.8l1.1 1.1M166 55.5l1.1 1.1M167 53.8l-1 1.1M167 55.5l-1 1.1" fill="none" stroke="#804000" stroke-width=".16"/>
<circle cx="64.8" cy="108.6" r=".34" fill="#f0f"/>
<circle cx="64.8" cy="108.6" r=".34" fill="none" stroke="#f0f" stroke-width=".17"/>
<circle cx="98.1" cy="73.6" r=".33" fill="#f0f"/>
<circle cx="98.1" cy="73.6" r=".33" fill="none" stroke="#f0f" stroke-width=".17"/>
<circle cx="115.7" cy="50.8" r=".32" fill="#f0f"/>
<circle cx="115.7" cy="50.8" r=".32" fill="none" stroke="#f0f" stroke-width=".17"/>
<circle cx="110.4" cy="52.5" r=".33" fill="#f0f"/>
<circle cx="110.4" cy="52.5" r=".33" fill="none" stroke="#f0f" stroke-width=".17"/>
<circle cx="87.6" cy="59.5" r=".33" fill="#f0f"/>
<circle cx="87.6" cy="59.5" r=".33" fill="none" stroke="#f0f" stroke-width=".17"/>
<circle cx="87.6" cy="56" r=".34" fill="#f0f"/>
<circle cx="87.6" cy="56" r=".34" fill="none" stroke="#f0f" stroke-width=".17"/>
<circle cx="56.1" cy="43.8" r=".34" fill="#f0f"/>
<circle cx="56.1" cy="43.8" r=".34" fill="none" stroke="#f0f" stroke-width=".17"/>
<circle cx="56.1" cy="45.5" r=".33" fill="#f0f"/>
<circle cx="56.1" cy="45.5" r=".33" fill="none" stroke="#f0f" stroke-width=".17"/>
<circle cx="75.4" cy="49" r=".32" fill="#f0f"/>
<circle cx="75.4" cy="49" r=".32" fill="none" stroke="#f0f" stroke-width=".17"/>
<circle cx="56.1" cy="47.3" r=".34" fill="#f0f"/>
<circle cx="56.1" cy="47.3" r=".34" fill="none" stroke="#f0f" stroke-width=".17"/>
<circle cx="149" cy="126.1" r=".34" fill="#f0f"/>
<circle cx="149" cy="126.1" r=".34" fill="none" stroke="#f0f" stroke-width=".17"/>
<circle cx="217.3" cy="77.1" r=".32" fill="#f0f"/>
<circle cx="217.3" cy="77.1" r=".32" fill="none" stroke="#f0f" stroke-width=".17"/>
<circle cx="222.6" cy="78.8" r=".34" fill="#f0f"/>
<circle cx="222.6" cy="78.8" r=".34" fill="none" stroke="#f0f" stroke-width=".17"/>
<circle cx="205.1" cy="77.1" r=".33" fill="#f0f"/>
<circle cx="205.1" cy="77.1" r=".33" fill="none" stroke="#f0f" stroke-width=".17"/>
<circle cx="115.7" cy="87.6" r=".33" fill="#f0f"/>
<circle cx="115.7" cy="87.6" r=".33" fill="none" stroke="#f0f" stroke-width=".17"/>
<circle cx="75.4" cy="50.8" r=".32" fill="#f0f"/>
<circle cx="75.4" cy="50.8" r=".32" fill="none" stroke="#f0f" stroke-width=".17"/>
<circle cx="115.7" cy="63.1" r=".32" fill="#f0f"/>
<circle cx="115.7" cy="63.1" r=".32" fill="none" stroke="#f0f" stroke-width=".17"/>
<circle cx="87.6" cy="50.8" r=".33" fill="#f0f"/>
<circle cx="87.6" cy="50.8" r=".33" fill="none" stroke="#f0f" stroke-width=".17"/>
<circle cx="115.7" cy="85.8" r=".32" fill="#f0f"/>
<circle cx="115.7" cy="85.8" r=".32" fill="none" stroke="#f0f" stroke-width=".17"/>
<circle cx="115.7" cy="54.3" r=".32" fill="#f0f"/>
<circle cx="115.7" cy="54.3" r=".32" fill="none" stroke="#f0f" stroke-width=".17"/>
<circle cx="115.7" cy="52.5" r=".33" fill="#f0f"/>
<circle cx="115.7" cy="52.5" r=".33" fill="none" stroke="#f0f" stroke-width=".17"/>
<circle cx="110.4" cy="54.3" r=".32" fill="#f0f"/>
<circle cx="110.4" cy="54.3" r=".32" fill="none" stroke="#f0f" stroke-width=".17"/>
<circle cx="56.1" cy="49" r=".33" fill="#f0f"/>
<circle cx="56.1" cy="49" r=".33" fill="none" stroke="#f0f" stroke-width=".17"/>
<circle cx="87.6" cy="52.5" r=".34" fill="#f0f"/>
<circle cx="87.6" cy="52.5" r=".34" fill="none" stroke="#f0f" stroke-width=".17"/>
<circle cx="87.6" cy="54.3" r=".33" fill="#f0f"/>
<circle cx="87.6" cy="54.3" r=".33" fill="none" stroke="#f0f" stroke-width=".17"/>
<circle cx="110.4" cy="56" r=".33" fill="#f0f"/>
<circle cx="110.4" cy="56" r=".33" fill="none" stroke="#f0f" stroke-width=".17"/>
<circle cx="110.4" cy="49" r=".32" fill="#f0f"/>
<circle cx="110.4" cy="49" r=".32" fill="none" stroke="#f0f" stroke-width=".17"/>
<circle cx="56.1" cy="45.5" r=".33" fill="#f0f"/>
<circle cx="56.1" cy="45.5" r=".33" fill="none" stroke="#f0f" stroke-width=".17"/>
<circle cx="170" cy="85.8" r=".33" fill="#f0f"/>
<circle cx="170" cy="85.8" r=".33" fill="none" stroke="#f0f" stroke-width=".17"/>
<circle cx="110.4" cy="50.8" r=".32" fill="#f0f"/>
<circle cx="110.4" cy="50.8" r=".32" fill="none" stroke="#f0f" stroke-width=".17"/>
<circle cx="170" cy="87.6" r=".34" fill="#f0f"/>
<circle cx="170" cy="87.6" r=".34" fill="none" stroke="#f0f" stroke-width=".17"/>
<circle cx="54.3" cy="108.6" r=".33" fill="#f0f"/>
<circle cx="54.3" cy="108.6" r=".33" fill="none" stroke="#f0f" stroke-width=".17"/>
<circle cx="115.7" cy="49" r=".32" fill="#f0f"/>
<circle cx="115.7" cy="49" r=".32" fill="none" stroke="#f0f" stroke-width=".17"/>
<circle cx="87.6" cy="57.8" r=".33" fill="#f0f"/>
<circle cx="87.6" cy="57.8" r=".33" fill="none" stroke="#f0f" stroke-width=".17"/>
<circle cx="75.4" cy="47.3" r=".33" fill="#f0f"/>
<circle cx="75.4" cy="47.3" r=".33" fill="none" stroke="#f0f" stroke-width=".17"/>
<circle cx="110.4" cy="57.8" r=".32" fill="#f0f"/>
<circle cx="110.4" cy="57.8" r=".32" fill="none" stroke="#f0f" stroke-width=".17"/>
<circle cx="170" cy="84.1" r=".33" fill="#f0f"/>
<circle cx="170" cy="84.1" r=".33" fill="none" stroke="#f0f" stroke-width=".17"/>
<text font-size="11.2" x="278.7" y="11.9">03</text>
<text font-size="4.2" fill="#00f" x="127.3" y="59.9">RTM875N-632-VB</text>
<text font-size="3.6" x="229.6" y="203.4">NB5</text>
<text font-size="3.3" fill="#00f" x="138.5" y="83.7">QFN32</text>
<g font-size="3.3">
<text x="248.9" y="191.7">PROJECT : SX6</text>
<text x="248.9" y="194.9">Quanta Computer Inc.</text>
</g>
<g font-size="2.2">
<text x="108.7" y="98.3">AL000875002IC OTHER(32P) RTM875N-632-VB-GRT(QFN)RealteK</text>
<text x="108.7" y="100.8">AL8SP585000IC OTHER(32P)SLG8SP585VTR(QFN)Silego</text>
<text x="252.4" y="201.8">CLOCK GEN (9LRS3197)</text>
</g>
<g font-size="1.9">
<text x="215.6" y="50.5">133 or 100 Mhz output to PCH</text>
<text x="35.1" y="54.1">Place each 0.1uF cap as close as</text>
<text x="35.1" y="56">possible to each VDD IO pin. Place</text>
<text x="35.1" y="58">the 10uF caps on the VDD_IO plane.</text>
<text x="215.6" y="61">96Mhz output for generate 48Mhz</text>
<text x="215.6" y="63">( USB ) and 24 Mhz ( HDA )clk</text>
<text x="215.6" y="68.1">100Mhz output for DMI reference clk</text>
<text x="215.6" y="73.3">100Mhz output for SATA reference clk</text>
<text x="255.9" y="76.8">27Mhz output GPU reference clk</text>
<text x="59.6" y="80.3">Place the 33 ohm</text>
<text x="59.6" y="82.3">resistors close to the CK 505</text>
<text x="150.7" y="143.6">0</text>
<text x="168.3" y="143.6">1</text>
<text x="131.5" y="148.9">CPU_SEL</text>
<text x="143.7" y="148.9">CPU0/1=133MHz</text>
<text x="161.2" y="148.9">CPU0/1=100MHz</text>
<text x="147.6" y="151">(default)</text>
</g>
<g font-size="1.6">
<text x="34.4" y="39.6">+1.05V</text>
<text x="51" y="39.6">+VDDIO_CLK</text>
<text x="109" y="44.9">+3V</text>
<text x="121.5" y="52.5">17</text>
<text x="122.3" y="50.8">5</text>
<text x="122.3" y="49">1</text>
<text x="162.5" y="50.8">22</text>
<text x="162.5" y="49">23</text>
<text x="187.5" y="49.4">CLK_BUF_BCLK_P</text>
<text x="187.5" y="51.2">CLK_BUF_BCLK_N</text>
<text x="203" y="49.4">9</text>
<text x="203.2" y="51.2">9</text>
<text x="121.5" y="54.3">24</text>
<text x="121.5" y="56">29</text>
<text x="162.5" y="54.3">20</text>
<text x="162.5" y="56">19</text>
<text x="110.6" y="60.7">+VDDIO_CLK</text>
<text x="121.5" y="63">18</text>
<text x="121.5" y="64.8">15</text>
<text x="162.5" y="63">4</text>
<text x="162.5" y="61.3">3</text>
<text x="187.5" y="61.7">CLK_BUF_DREFCLK</text>
<text x="187.5" y="63.5">CLK_BUF_DREFCLK#</text>
<text x="204.6" y="61.7">9</text>
<text x="205.4" y="63.5">9</text>
<text x="75.1" y="68.7">9,14,15,29,31,33</text>
<text x="75.1" y="67">9,14,15,29,31,33</text>
<text x="88.3" y="68.7">CGCLK_SMB</text>
<text x="88.3" y="67">CGDAT_SMB</text>
<text x="121.5" y="71.8">16</text>
<text x="121.5" y="68.3">32</text>
<text x="121.5" y="66.5">31</text>
<text x="162.5" y="71.8">10</text>
<text x="162.5" y="66.5">13</text>
<text x="162.5" y="68.3">14</text>
<text x="187.5" y="67">CLK_DMI</text>
<text x="187.5" y="68.7">CLK_DMI#</text>
<text x="196.3" y="67">9</text>
<text x="196.5" y="68.7">9</text>
<text x="42.1" y="74">9</text>
<text x="45.3" y="74">CLK_ICH_14M</text>
<text x="77.8" y="72.2">+3V</text>
<text x="121.5" y="73.5">30</text>
<text x="121.5" y="77">25</text>
<text x="162.5" y="73.5">11</text>
<text x="162.5" y="77">6</text>
<text x="187.5" y="72.2">CLK_BUF_DREFSSCLK</text>
<text x="187.5" y="74">CLK_BUF_DREFSSCLK#</text>
<text x="206.7" y="72.2">9</text>
<text x="207.5" y="74">9</text>
<text x="233.1" y="77.5">CLK_27M_NONSS</text>
<text x="247.9" y="77.5">18</text>
<text x="121.5" y="80.6">27</text>
<text x="121.5" y="82.3">28</text>
<text x="162.5" y="78.8">7</text>
<text x="162.5" y="82.3">33</text>
<text x="233.1" y="79.2">CLK_27M_SS 18</text>
<text x="122.3" y="85.8">2</text>
<text x="122.3" y="87.6">8</text>
<text x="122.3" y="84.1">9</text>
<text x="162.5" y="85.8">21</text>
<text x="162.5" y="87.6">12</text>
<text x="162.5" y="84.1">26</text>
<text x="53" y="94">+3V</text>
<text x="54.3" y="112.7" transform="rotate(-90 54.3 112.7)">3</text>
<text x="147.6" y="111.5">+VDDIO_CLK</text>
<text x="19.1" y="119.5">39 VR_PWRGD_CLKEN#</text>
<text x="48.7" y="119.1">2</text>
<text x="91.1" y="119.7" transform="rotate(-90 91.1 119.7)">1</text>
<text x="99.6" y="115.6">1</text>
<text x="106.4" y="115.6">2XTAL_OUT</text>
<text x="115.7" y="119.7" transform="rotate(-90 115.7 119.7)">1</text>
<text x="91.1" y="124.8" transform="rotate(-90 91.1 124.8)">2</text>
<text x="115.7" y="124.8" transform="rotate(-90 115.7 124.8)">2</text>
<text x="54.3" y="126.5" transform="rotate(-90 54.3 126.5)">1</text>
<text x="156.7" y="201.9">4,8,9,10,11,12,14,15,16,20,23,25,27,28,29,30,31,32,33,34,35,37,39,42</text>
<text x="209.3" y="201.9">+3V</text>
<text x="240.7" y="199.5">Size</text>
<text x="240.7" y="201">Custom</text>
<text x="248.9" y="199.5">Document Number</text>
<text x="288" y="199.5">Rev</text>
<text x="289.2" y="201.2">2B</text>
<text x="240.7" y="204.7">Date: Tuesday, December 15, 2009</text>
<text x="268.7" y="204.7">Sheet</text>
<text x="275.2" y="204.7">3</text>
<text x="280.5" y="204.7">of</text>
<text x="285.7" y="204.7">43</text>
</g>
<g font-size="1.6" fill="#000080">
<text x="40.3" y="41.7">L8999</text>
<text x="36.8" y="45.3">HCB1608KF-181T15_6</text>
<text x="57.9" y="47">C8044</text>
<text x="57.9" y="45.3">C8060</text>
<text x="64.9" y="47">0.1U/10V_4</text>
<text x="64.9" y="45.3">0.1U/10V_4</text>
<text x="57.9" y="50.5">C8050</text>
<text x="57.9" y="48.7">C8042</text>
<text x="64.9" y="50.5">*10U/6.3V_8S</text>
<text x="64.9" y="48.7">10U/6.3V_8S</text>
<text x="91.1" y="48.7">C8045</text>
<text x="91.1" y="52.2">C8047</text>
<text x="91.1" y="50.5">C8080</text>
<text x="99.9" y="48.7">4.7U/6.3V_6</text>
<text x="99.9" y="52.2">0.1U/10V_4</text>
<text x="99.9" y="50.5">4.7U/6.3V_6</text>
<text x="91.1" y="59.3">C8068</text>
<text x="91.1" y="54">C8043</text>
<text x="91.1" y="57.5">C8081</text>
<text x="91.1" y="55.8">C8082</text>
<text x="99.9" y="59.3">0.1U/10V_4</text>
<text x="99.9" y="54">0.1U/10V_4</text>
<text x="99.9" y="57.5">0.1U/10V_4</text>
<text x="99.9" y="55.8">0.1U/10V_4</text>
<text x="96.4" y="71.5">R8027</text>
<text x="106.9" y="71.5">10K/F_4</text>
<text x="82.4" y="75">C8071</text>
<text x="89.4" y="75">*10P/50V_4</text>
<text x="96.4" y="73.3">R8044</text>
<text x="106.9" y="73.3">33/J_4 CPU_SEL</text>
<text x="194.6" y="76.8">82.5/F_4</text>
<text x="184.1" y="78.5">R8052</text>
<text x="194.6" y="78.5">*33/J_4</text>
<text x="198.1" y="85.6">R10115</text>
<text x="198.1" y="87.3">130/F_4</text>
<text x="206.8" y="87.3">*10P/50V_4</text>
<text x="210.4" y="85.6">C10514</text>
<text x="224.4" y="85.6">C10515</text>
<text x="224.4" y="87.3">*10P/50V_4</text>
<text x="124.5" y="92.5">RTM875N-632-VB</text>
<text x="56.1" y="101.3">R8032</text>
<text x="56.1" y="103.1">1K/F_4</text>
<text x="56.1" y="113.6">Q8000</text>
<text x="101.7" y="112.7">Y8000</text>
<text x="56.1" y="115.4">DMN601K-7</text>
<text x="66.6" y="117.1">R8028</text>
<text x="66.6" y="118.8">100K/J_4</text>
<text x="101.7" y="119.9">14.318MHZ</text>
<text x="151.8" y="118.8">R8048</text>
<text x="94" y="122.3">C8065</text>
<text x="94" y="124.5">33P/50V_4</text>
<text x="118.5" y="122.3">C8061</text>
<text x="118.5" y="124.5">33P/50V_4</text>
<text x="151.8" y="120.9">*10K/J_4</text>
<text x="151.8" y="131.1">R8050</text>
<text x="151.8" y="133.2">10K/F_4</text>
</g>
<text font-size="1.6" fill="#004040" x="124.5" y="45.3">U8000</text>
<g font-size="1.6" fill="#004080">
<text x="125.3" y="51.5">VDD_LCD</text>
<text x="125.3" y="53.3">VDD_SRC</text>
<text x="125.3" y="49.8">VDD_USB</text>
<text x="154.6" y="51.5">CPU-0#</text>
<text x="155.4" y="49.8">CPU-0</text>
<text x="125.3" y="55">VDD_CPU</text>
<text x="125.3" y="56.8">VDD_REF</text>
<text x="154.6" y="56.8">CPU-1#</text>
<text x="155.4" y="55">CPU-1</text>
<text x="125.3" y="63.8">VDD_CPU_IO</text>
<text x="125.3" y="65.5">VDD_SRC_IO</text>
<text x="149.9" y="63.8">DOT96C_LPR</text>
<text x="150" y="62.1">DOT96T_LPR</text>
<text x="125.3" y="69">SCLK</text>
<text x="125.3" y="67.3">SDATA</text>
<text x="154.6" y="69">SRC-1#</text>
<text x="155.4" y="67.3">SRC-1</text>
<text x="125.3" y="74.3">REF_0/CPU_SEL</text>
<text x="125.3" y="72.6">CPU_STOP#</text>
<text x="125.3" y="77.8">CK_PWRGD/PD#_3.3</text>
<text x="149.5" y="77.8">27MHz_nonSS</text>
<text x="155.1" y="74.3">SATA#</text>
<text x="156" y="72.6">SATA</text>
<text x="125.3" y="81.3">XOUT</text>
<text x="125.3" y="83.1">XIN</text>
<text x="152.1" y="79.6">27MHz_SS</text>
<text x="156.7" y="83.1">GND</text>
<text x="125.3" y="86.6">VSS_USB</text>
<text x="125.3" y="88.3">VSS_LCD</text>
<text x="125.3" y="84.8">VSS_SATA</text>
<text x="152.7" y="86.6">VSS_CPU</text>
<text x="152.7" y="88.3">VSS_SRC</text>
<text x="152.9" y="84.8">VSS_REF</text>
</g>
<g font-size="1.6" fill="#f00">
<text x="65.2" y="73.2">CLK_ICH_14M</text>
<text x="107.3" y="76.8">CK_PWRGD_R</text>
<text x="166.9" y="76.8">CLK_VGA_27M_NOSS R8051</text>
<text x="107.3" y="80.3">XTAL_OUT</text>
<text x="107.3" y="82">XTAL_IN</text>
<text x="166.9" y="78.5">CLK_VGA_27M_SS</text>
<text x="56.4" y="108.3">CK_PWRGD_R</text>
<text x="91.5" y="115.3">XTAL_IN</text>
<text x="150.4" y="125.8">CPU_SEL</text>
</g>
<g font-size="1.3">
<text x="20.1" y="1.4">1</text>
<text x="56.7" y="1.4">2</text>
<text x="93.3" y="1.4">3</text>
<text x="129.9" y="1.4">4</text>
<text x="166.6" y="1.4">5</text>
<text x="203.2" y="1.4">6</text>
<text x="239.8" y="1.4">7</text>
<text x="276.4" y="1.4">8</text>
<text x=".5" y="28.3">A</text>
<text x="295.3" y="28.3">A</text>
<text x=".5" y="79.1">B</text>
<text x="295.3" y="79.1">B</text>
<text x=".5" y="130">C</text>
<text x="295.3" y="130">C</text>
<text x=".5" y="180.9">D</text>
<text x="295.3" y="180.9">D</text>
<text x="20.1" y="206.6">1</text>
<text x="56.7" y="206.6">2</text>
<text x="93.3" y="206.6">3</text>
<text x="129.9" y="206.6">4</text>
<text x="166.6" y="206.6">5</text>
<text x="203.2" y="206.6">6</text>
<text x="239.8" y="206.6">7</text>
<text x="276.4" y="206.6">8</text>
</g>
</svg>
